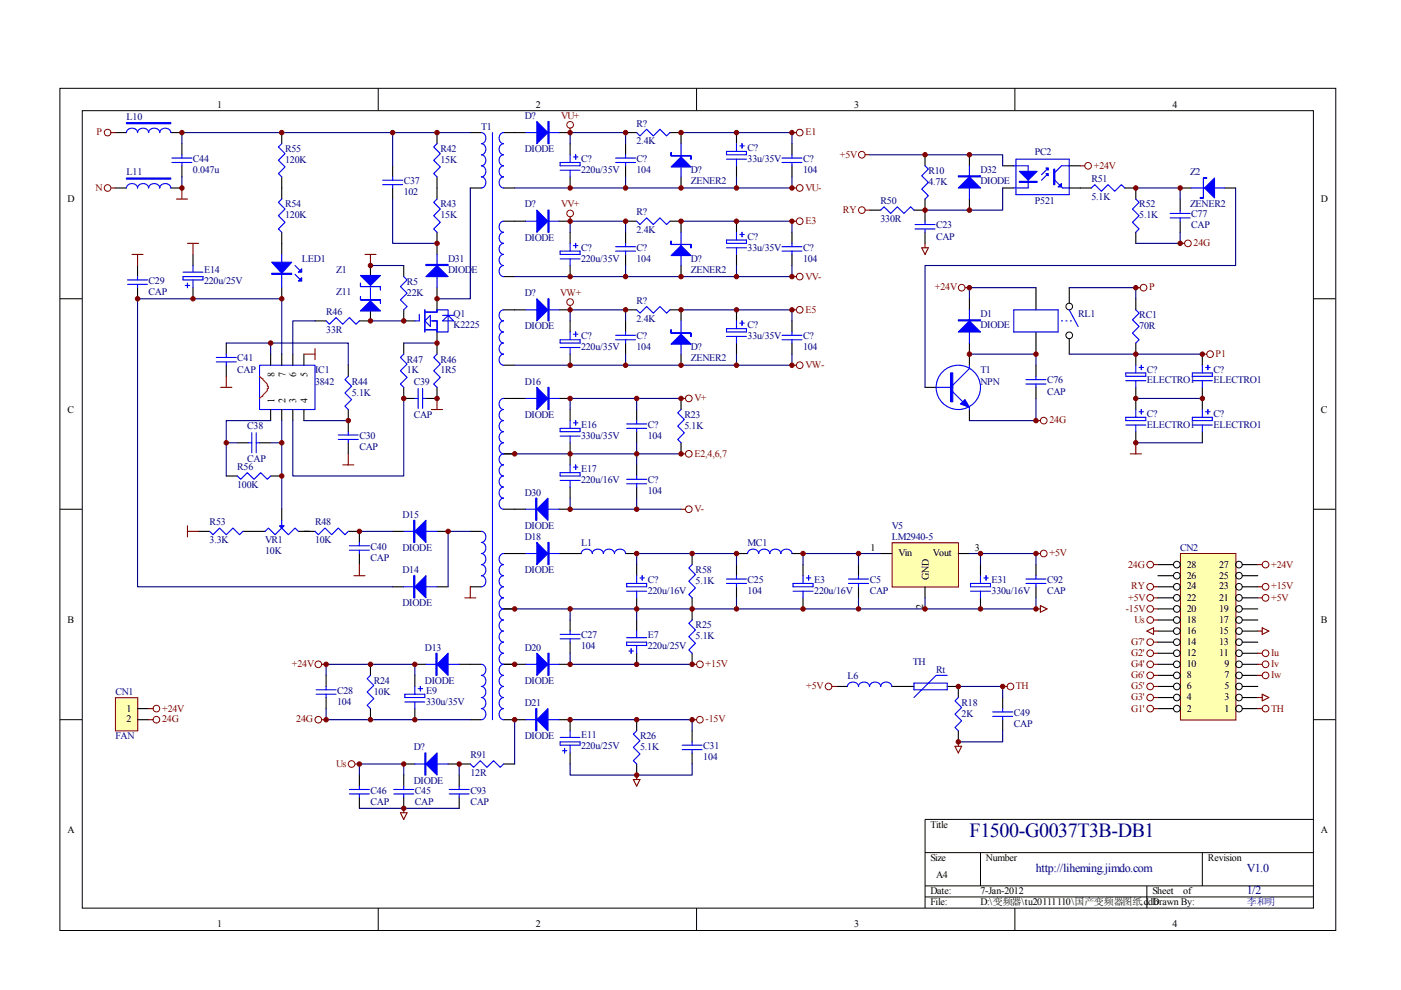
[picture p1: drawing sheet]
<svg xmlns="http://www.w3.org/2000/svg" width="297mm" height="210mm" viewBox="0 0 297 210" stroke-linecap="round" stroke-linejoin="round" font-family="sans-serif">
<g fill="none" stroke="#000" stroke-width=".21">
<path d="M12.7 18.7h270.5v178.6h-270.5zM80.2 18.7v4.7M147.7 18.7v4.7M215.2 18.7v4.7M17.4 23.5h261.1v169h-261.1zM12.7 63.3h4.7M278.4 63.3h4.7M12.7 108h4.7M278.4 108h4.7M12.7 152.6h4.7M278.4 152.6h4.7M278.4 173.7h-82.3v18.8"/>
<path d="M80.2 192.5v4.7M147.7 192.5v4.7M196.1 180.8h82.3M196.1 187.8h82.3M196.1 190.2h82.3M207.9 180.8v7M215.2 192.5v4.7M243.2 187.8v4.7M254.9 180.8v7"/>
</g>
<g fill="none" stroke="#000" stroke-width=".23">
<path d="M24.5 28.1h2.3M24.5 39.9h2.3M36.2 28.1h2.4M36.2 39.9h2.4M38.6 30.5v2.3M38.6 35.2v2.3M59.7 28.1v2.4M59.7 37.5v4.7M83.2 35.2v2.3M83.2 39.9v2.3M92.7 28.1v2.4M92.7 37.5v4.7"/>
<path d="M99.7 28.1h2.4M99.7 39.9h2.4M106.8 28.1h4.7M106.8 39.9h2.3M118.5 28.1h2.4M120.9 30.5v2.3M120.9 37.5v2.4M132.6 28.1h2.4M132.6 30.5v2.3M132.6 35.2v2.3M142 28.1h2.4v2.4M144.4 37.5v2.4"/>
<path d="M156.2 28.1v2.4M156.2 35.2v2.3M167.9 30.5v2.3M167.9 35.2v2.3M29.2 56.3v2.3M40.9 53.9v2.4M59.7 49.3v4.6M78.5 56.3v2.3M85.6 56.3v2.3M92.7 49.3v4.6M106.8 58.6h2.3M106.8 46.9h4.7"/>
<path d="M118.5 46.9h2.4M120.9 49.3v2.3M120.9 56.3v2.3M132.6 49.3v2.3M132.6 53.9v2.4M132.6 46.9h2.4M142 46.9h2.4v2.4M144.4 56.3v2.3M156.2 46.9v2.4M156.2 53.9v2.4M167.9 49.3v2.3M167.9 53.9v2.4"/>
<path d="M29.2 61v2.3M40.9 61v2.3M48 72.7v2.4M48 77.4v2.4M57.4 75.1v2.3M59.7 61v2.3M59.7 75.1v2.3M62.1 75.1v2.3M64.4 75.1v2.3M66.8 68h2.3M73.8 77.4v2.4M78.5 65.7v2.3h-2.3"/>
<path d="M85.6 65.7v2.3h2.4M85.6 72.7v2.4M92.7 61v4.7M92.7 70.4v4.7M106.8 77.4h2.3M106.8 65.7h4.7M118.5 65.7h2.4M120.9 68v2.4M120.9 75.1v2.3M132.6 68v2.4M132.6 72.7v2.4M132.6 65.7h2.4"/>
<path d="M142 65.7h2.4v2.3M144.4 75.1v2.3M156.2 65.7v2.3M156.2 72.7v2.4M167.9 68v2.4M167.9 72.7v2.4M50.3 93.9h2.4M55 93.9h2.4M57.4 86.8v2.4M59.7 86.8v2.4M62.1 86.8v2.4M64.4 86.8v2.4"/>
<path d="M73.8 86.8v4.7M73.8 93.9v2.3M85.6 82.1v2.4h2.4M92.7 82.1v2.4h-2.4M106.8 96.2h2.3M106.8 84.5h4.7M118.5 84.5h2.4M120.9 86.8v2.4M120.9 93.9v4.7M135 86.8v2.4M135 91.5v2.4M135 98.6v2.3"/>
<path d="M144.4 84.5v2.3M144.4 93.9v2.3M42.1 112.7h2.3M48 100.9h2.3M51.5 112.7h4.7M57.4 100.9h2.3M59.7 108v2.3M63.3 112.7h3.5M73.8 112.7h2.4v2.3M76.2 117.4v2.3M83.2 112.7h2.4M92.7 112.7h2.3"/>
<path d="M99.7 112.7h2.4M106.8 108h4.7M106.8 117.4h4.7M118.5 108h2.4M118.5 117.4h4.7M120.9 103.3v2.3M132.6 117.4h2.4M135 103.3v2.3M135 119.7v2.4M146.7 117.4v2.3M156.2 117.4h2.3M156.2 119.7v2.4"/>
<path d="M167.9 117.4h2.4M170.3 119.7v2.4M182 119.7v2.4M207.9 119.7v2.4M219.6 119.7v2.4M83.2 124.4h2.4M92.7 124.4h2.3M99.7 124.4h2.4M106.8 129.1h2.3M120.9 131.5v2.3M120.9 136.2v2.3M135 126.8v2.3"/>
<path d="M135 131.5v2.3M135 138.5v2.4M146.7 126.8v4.7M146.7 138.5v2.4M156.2 124.4v2.4M170.3 126.8v2.3M182 124.4v2.4M207.9 126.8v2.3M219.6 124.4v2.4M88 140.9h2.3M88 143.2v2.3M88 150.2v2.4"/>
<path d="M97.4 140.9h4.7M99.7 152.6h2.4M106.8 152.6h4.7M106.8 140.9h4.7M118.5 152.6h2.4M118.5 140.9h2.4M85.6 162h2.4M95 162h2.4"/>
</g>
<g fill="none" stroke="#00f" stroke-width=".23">
<path d="M26.8 28.1a1.21 1.21 0 0 1 1.2-.9 1.21 1.21 0 0 1 1.2 .9 1.2 1.2 0 0 1 1.1-.9 1.2 1.2 0 0 1 1.2 .9 1.21 1.21 0 0 1 1.2-.9 1.21 1.21 0 0 1 1.2 .9 1.2 1.2 0 0 1 1.1-.9 1.2 1.2 0 0 1 1.2 .9M26.8 39.9a1.21 1.21 0 0 1 1.2-1 1.21 1.21 0 0 1 1.2 1 1.2 1.2 0 0 1 1.1-1 1.2 1.2 0 0 1 1.2 1 1.21 1.21 0 0 1 1.2-1 1.21 1.21 0 0 1 1.2 1 1.2 1.2 0 0 1 1.1-1 1.2 1.2 0 0 1 1.2 1M36.4 33.5h4.3M36.4 34.5h4.3M38.6 32.8v.7M38.6 34.5v.7M59.7 30.5l-.7 .7 1.4 1.4-1.4 1.4 1.4 1.4-1.4 1.4 .7 .7M81.1 38.2h4.3M81.1 39.2h4.3M83.2 37.5v.7M83.2 39.2v.7M92.7 30.5l-.8 .7 1.5 1.4-1.5 1.4 1.5 1.4-1.5 1.4 .8 .7"/>
<path d="M102.1 28.1a1.2 1.2 0 0 1 .9 1.2 1.2 1.2 0 0 1-.9 1.2 1.2 1.2 0 0 1 .9 1.1 1.2 1.2 0 0 1-.9 1.2 1.2 1.2 0 0 1 .9 1.2 1.2 1.2 0 0 1-.9 1.2 1.2 1.2 0 0 1 .9 1.1 1.2 1.2 0 0 1-.9 1.2 1.2 1.2 0 0 1 .9 1.2 1.2 1.2 0 0 1-.9 1.2M104.4 28.1v124.5M106.8 28.1a1.2 1.2 0 0 0-1 1.2 1.2 1.2 0 0 0 1 1.2 1.21 1.21 0 0 0-1 1.1 1.21 1.21 0 0 0 1 1.2 1.2 1.2 0 0 0-1 1.2 1.2 1.2 0 0 0 1 1.2 1.2 1.2 0 0 0-1 1.1 1.2 1.2 0 0 0 1 1.2 1.2 1.2 0 0 0-1 1.2 1.2 1.2 0 0 0 1 1.2M111.5 28.1h7M118.8 34.5h4.2v.7h-4.2zM118.8 36.1h4.2M120.9 32.8v1.7M120.9 36.1v1.4M121.6 33.3h.9M122.1 32.8v.9M130.5 33.5h4.2M130.5 34.5h4.2"/>
<path d="M132.6 32.8v.7M132.6 34.5v.7M135 28.1l.7 .7 1.4-1.4 1.4 1.4 1.4-1.4 1.4 1.4 .7-.7M144.4 30.5v7M154 32.1h4.3v.7h-4.3zM154 33.7h4.3M156.2 30.5v1.6M156.2 33.7v1.5M156.9 30.9h.9M157.3 30.5v.9M165.8 33.5h4.2M165.8 34.5h4.2"/>
<path d="M167.9 32.8v.7M167.9 34.5v.7M27 59.3h4.3M29.2 58.6v.7M38.8 58.6h4.2v.7h-4.2zM38.8 57.7h4.2M40.9 56.3v1.4M40.9 59.3v1.7M59.7 42.2l-.7 .7 1.4 1.4-1.4 1.4 1.4 1.4-1.4 1.4 .7 .8M59.7 53.9v7.1M62.6 58.2l.9 .9M62.6 56.3l.9 .9"/>
<path d="M85.6 58.6l.7 .7-1.4 1.5 1.4 1.4-1.4 1.4 1.4 1.4-.7 .7M92.7 42.2l-.8 .7 1.5 1.4-1.5 1.4 1.5 1.4-1.5 1.4 .8 .8M92.7 53.9v7.1M106.8 46.9a1.21 1.21 0 0 0-1 1.2 1.21 1.21 0 0 0 1 1.2 1.2 1.2 0 0 0-1 1.1 1.2 1.2 0 0 0 1 1.2 1.2 1.2 0 0 0-1 1.2 1.2 1.2 0 0 0 1 1.1 1.2 1.2 0 0 0-1 1.2 1.2 1.2 0 0 0 1 1.2 1.2 1.2 0 0 0-1 1.2 1.2 1.2 0 0 0 1 1.1M111.5 46.9h7M118.8 53.2h4.2v.7h-4.2zM118.8 54.9h4.2M120.9 51.6v1.6M120.9 54.9v1.4M121.6 52.1h.9M122.1 51.6v.9M130.5 53.2h4.2"/>
<path d="M130.5 52.3h4.2M132.6 51.6v.7M132.6 53.2v.7M135 46.9l.7 .7 1.4-1.4 1.4 1.4 1.4-1.4 1.4 1.4 .7-.7M144.4 49.3v7M154 50.9h4.3v.7h-4.3zM154 52.5h4.3M156.2 49.3v1.6M156.2 52.5v1.4M156.9 49.7h.9M157.3 49.3v.9M165.8 53.2h4.2"/>
<path d="M165.8 52.3h4.2M167.9 51.6v.7M167.9 53.2v.7M27 60.3h4.3M29.2 60.3v.7M39.3 60.5h.9M39.7 60.1v.9M45.9 75.8h4.2M45.9 76.7h4.2M48 75.1v.7M48 76.7v.7M55 77.4h11.8v9.4h-11.8z"/>
<path d="M69.1 68l.7 .7 1.5-1.4 1.4 1.4 1.4-1.4 1.4 1.4 .7-.7M73.8 79.8l-.7 .7 1.4 1.4-1.4 1.4 1.4 1.4-1.4 1.4 .7 .7M78.5 61v2.3M85.6 75.1l-.7 .7 1.4 1.4-1.4 1.4 1.4 1.4-1.4 1.4 .7 .7M88.9 66.6v1.4h-.9M90.1 66.2h2.6v-.5h2.3v4.7h-2.3v-2.4h-1.5M90.1 65.7v4.7M90.1 69.9h2.6M90.1 68l1.1-1.1v2.3zM92.7 75.1l-.8 .7 1.5 1.4-1.5 1.4 1.5 1.4-1.5 1.4 .8 .7M93.8 68l1.2-1.1 1.2 1.1zM93.8 66.9h2.4"/>
<path d="M106.8 65.7a1.2 1.2 0 0 0-1 1.2 1.2 1.2 0 0 0 1 1.1 1.2 1.2 0 0 0-1 1.2 1.2 1.2 0 0 0 1 1.2 1.2 1.2 0 0 0-1 1.2 1.2 1.2 0 0 0 1 1.1 1.2 1.2 0 0 0-1 1.2 1.2 1.2 0 0 0 1 1.2 1.2 1.2 0 0 0-1 1.2 1.2 1.2 0 0 0 1 1.1M111.5 65.7h7M118.8 72h4.2v.7h-4.2zM118.8 73.7h4.2M120.9 70.4v1.6M120.9 73.7v1.4M121.6 70.9h.9M122.1 70.4v.9M130.5 72h4.2M130.5 71.1h4.2M132.6 70.4v.7M132.6 72v.7"/>
<path d="M135 65.7l.7 .7 1.4-1.4 1.4 1.4 1.4-1.4 1.4 1.4 .7-.7M144.4 68v7.1M154 69.7h4.3v.7h-4.3zM154 71.3h4.3M156.2 68v1.7M156.2 71.3v1.4M156.9 68.5h.9M157.3 68v1M165.8 72h4.2M165.8 71.1h4.2M167.9 70.4v.7M167.9 72v.7"/>
<path d="M52.7 93.9h.7M53.4 91.8v4.2M54.3 93.9h.7M54.3 91.8v4.2M71.7 93.2h4.3M71.7 92.2h4.3M73.8 91.5v.7M73.8 93.2v.7M88 84.5h.7M88.7 82.4v4.2M89.6 84.5h.7M89.6 82.4v4.2"/>
<path d="M106.8 84.5a1.2 1.2 0 0 0-1 1.2 1.2 1.2 0 0 0 1 1.1 1.2 1.2 0 0 0-1 1.2 1.2 1.2 0 0 0 1 1.2 1.2 1.2 0 0 0-1 1.2 1.2 1.2 0 0 0 1 1.1 1.2 1.2 0 0 0-1 1.2 1.2 1.2 0 0 0 1 1.2 1.2 1.2 0 0 0-1 1.2 1.2 1.2 0 0 0 1 1.1M106.8 96.2a1.2 1.2 0 0 0-1 1.2 1.2 1.2 0 0 0 1 1.2 1.2 1.2 0 0 0-1 1.1 1.2 1.2 0 0 0 1 1.2 1.2 1.2 0 0 0-1 1.2 1.2 1.2 0 0 0 1 1.2 1.2 1.2 0 0 0-1 1.1 1.2 1.2 0 0 0 1 1.2 1.2 1.2 0 0 0-1 1.2 1.2 1.2 0 0 0 1 1.2M111.5 84.5h7M118.8 90.8h4.2v.7h-4.2zM118.8 92.5h4.2M120.9 89.2v1.6M120.9 92.5v1.4M120.9 98.6v1.6M121.6 89.6h.9M121.6 99h.9M122.1 89.2v.9M122.1 98.6v.9"/>
<path d="M132.9 90.8h4.2M132.9 89.9h4.2M135 89.2v.7M135 90.8v.7M144.4 86.8l-.7 .7 1.4 1.4-1.4 1.5 1.4 1.4-1.4 1.4 .7 .7M44.4 112.7l.8 .7 1.4-1.4 1.4 1.4 1.4-1.4 1.4 1.4 .7-.7M50.3 100.9l.7 .7 1.4-1.4 1.5 1.4 1.4-1.4 1.4 1.4 .7-.7M56.2 112.7l.7-.7 1.4 1.4 1.4-1.4 1.4 1.4 1.5-1.4 .7 .7M59.3 111.5h.9l-.5 .5zM59.5 111.7h.5M59.7 110.3v1.7M66.8 112.7l.7 .7 1.4-1.4 1.4 1.4 1.4-1.4 1.4 1.4 .7-.7"/>
<path d="M74.1 115.7h4.2M74.1 116.7h4.2M76.2 115v.7M76.2 116.7v.7M85.6 112.7h7.1M102.1 112.7a1.2 1.2 0 0 1 .9 1.1 1.2 1.2 0 0 1-.9 1.2 1.2 1.2 0 0 1 .9 1.2 1.2 1.2 0 0 1-.9 1.2 1.2 1.2 0 0 1 .9 1.1 1.2 1.2 0 0 1-.9 1.2 1.2 1.2 0 0 1 .9 1.2 1.2 1.2 0 0 1-.9 1.2 1.2 1.2 0 0 1 .9 1.1 1.2 1.2 0 0 1-.9 1.2M106.8 117.4a1.2 1.2 0 0 0-1 1.1 1.2 1.2 0 0 0 1 1.2 1.2 1.2 0 0 0-1 1.2 1.2 1.2 0 0 0 1 1.2 1.2 1.2 0 0 0-1 1.1 1.2 1.2 0 0 0 1 1.2 1.2 1.2 0 0 0-1 1.2 1.2 1.2 0 0 0 1 1.2M111.5 108h7M111.5 117.4h7M118.8 100.2h4.2v.7h-4.2zM118.8 101.9h4.2M120.9 101.9v1.4"/>
<path d="M123.2 117.4a1.21 1.21 0 0 1 1.2-1 1.21 1.21 0 0 1 1.2 1 1.21 1.21 0 0 1 1.2-1 1.21 1.21 0 0 1 1.1 1 1.2 1.2 0 0 1 1.2-1 1.2 1.2 0 0 1 1.2 1 1.21 1.21 0 0 1 1.2-1 1.21 1.21 0 0 1 1.1 1M132.9 101.6h4.2M132.9 102.6h4.2M135 100.9v.7M135 102.6v.7M146.7 119.7l-.7 .7 1.4 1.4-1.4 1.4 1.4 1.4-1.4 1.5 .7 .7M158.5 117.4a1.21 1.21 0 0 1 1.2-1 1.21 1.21 0 0 1 1.2 1 1.21 1.21 0 0 1 1.1-1 1.21 1.21 0 0 1 1.2 1 1.2 1.2 0 0 1 1.2-1 1.2 1.2 0 0 1 1.2 1 1.21 1.21 0 0 1 1.1-1 1.21 1.21 0 0 1 1.2 1M85.6 124.4h7.1M106.8 126.8a1.2 1.2 0 0 0-1 1.1 1.2 1.2 0 0 0 1 1.2 1.2 1.2 0 0 0-1 1.2 1.2 1.2 0 0 0 1 1.2 1.2 1.2 0 0 0-1 1.1 1.2 1.2 0 0 0 1 1.2 1.2 1.2 0 0 0-1 1.2 1.2 1.2 0 0 0 1 1.2 1.2 1.2 0 0 0-1 1.1 1.2 1.2 0 0 0 1 1.2 1.21 1.21 0 0 0-1 1.2 1.21 1.21 0 0 0 1 1.2 1.2 1.2 0 0 0-1 1.1 1.2 1.2 0 0 0 1 1.2 1.2 1.2 0 0 0-1 1.2 1.2 1.2 0 0 0 1 1.1 1.2 1.2 0 0 0-1 1.2 1.2 1.2 0 0 0 1 1.2 1.2 1.2 0 0 0-1 1.2 1.2 1.2 0 0 0 1 1.1 1.2 1.2 0 0 0-1 1.2 1.2 1.2 0 0 0 1 1.2M118.8 134.5h4.2M118.8 135.4h4.2M120.9 133.8v.7"/>
<path d="M120.9 135.4v.8M132.9 123.7h4.2v.7h-4.2zM132.9 136.2h4.2v.7h-4.2zM132.9 125.3h4.2M132.9 135.2h4.2M133.3 138h1M133.8 137.6v.9M135 122.1v1.6M135 125.3v1.5M135 133.8v1.4M135 136.9v1.6M135.7 122.5h.9"/>
<path d="M136.2 122.1v.9M146.7 131.5l-.7 .7 1.4 1.4-1.4 1.4 1.4 1.4-1.4 1.4 .7 .7M154 123.7h4.3M154 122.8h4.3M156.2 122.1v.7M156.2 123.7v.7M168.1 123.7h4.3v.7h-4.3zM168.1 125.3h4.3M170.3 122.1v1.6M170.3 125.3v1.5M171 122.5h.9M171.4 122.1v.9"/>
<path d="M179.9 123.7h4.2M179.9 122.8h4.2M182 122.1v.7M182 123.7v.7M205.8 123.7h4.2v.7h-4.2zM205.8 125.3h4.2M207.9 122.1v1.6M207.9 125.3v1.5M208.6 122.5h.9M209.1 122.1v.9M217.5 123.7h4.3M217.5 122.8h4.3"/>
<path d="M219.6 122.1v.7M219.6 123.7v.7M85.8 147.2h4.3v.7h-4.3zM85.8 148.8h4.3M88 145.5v1.7M88 148.8v1.4M88.7 146h.9M89.1 145.5v1M90.3 140.9h7.1M102.1 140.9a1.2 1.2 0 0 1 .9 1.1 1.2 1.2 0 0 1-.9 1.2 1.2 1.2 0 0 1 .9 1.2 1.2 1.2 0 0 1-.9 1.1 1.2 1.2 0 0 1 .9 1.2 1.2 1.2 0 0 1-.9 1.2 1.2 1.2 0 0 1 .9 1.2 1.2 1.2 0 0 1-.9 1.1 1.2 1.2 0 0 1 .9 1.2 1.2 1.2 0 0 1-.9 1.2M111.5 140.9h7M111.5 152.6h7"/>
<path d="M88 162h7"/>
</g>
<g fill="#00f" stroke="#00f" stroke-width=".23">
<path d="M90.3 58.6l2.4-2.3 2.3 2.3z"/>
<path d="M76.4 65.9l2.1-2.1 2.2 2.1z"/>
<path d="M76.4 58.4h4.3l-2.2 2.1z"/>
<path d="M57.6 55.6h4.2l-2.1 2.3z"/>
<path d="M64 58.9v.7h-.7z"/>
<path d="M63.3 57.7l.7-.7v.7z"/>
<path d="M88 112.7l2.3-2.4v4.7z"/>
<path d="M88 124.4l2.3-2.3v4.7z"/>
<path d="M113.8 25.8l2.4 2.3-2.4 2.4z"/>
<path d="M144.4 33.3l2.1 2.1h-4.2z"/>
<path d="M113.8 44.6l2.4 2.3-2.4 2.4z"/>
<path d="M142.3 54.2l2.1-2.1 2.1 2.1z"/>
<path d="M113.8 63.3l2.4 2.4-2.4 2.3z"/>
<path d="M142.3 73l2.1-2.1 2.1 2.1z"/>
<path d="M113.8 82.1l2.4 2.4-2.4 2.3z"/>
<path d="M113.8 108l2.4-2.4v4.7z"/>
<path d="M92.7 140.9l2.3-2.4v4.7z"/>
<path d="M113.8 115l2.4 2.4-2.4 2.3z"/>
<path d="M113.8 138.5l2.4 2.4-2.4 2.3z"/>
<path d="M113.8 152.6l2.4-2.4v4.7z"/>
<path d="M90.3 162l2.4-2.4v4.7z"/>
<path d="M26.8 26h9.4v.2h-9.4z" fill-rule="evenodd"/>
<path d="M26.8 37.7h9.4v.3h-9.4z" fill-rule="evenodd"/>
<path d="M90.3 56.1h4.7v.2h-4.7z" fill-rule="evenodd"/>
<path d="M76.4 62.9v.7h4.3v.7v-.7h-4.3z" fill-rule="evenodd"/>
<path d="M76.4 60.1v.7h4.3v.7v-.7h-4.3z" fill-rule="evenodd"/>
<path d="M57.6 57.9h4.2v.3h-4.2z" fill-rule="evenodd"/>
<path d="M87.7 110.3h.3v4.7h-.3z" fill-rule="evenodd"/>
<path d="M87.7 122.1h.3v4.7h-.3z" fill-rule="evenodd"/>
<path d="M116.2 25.8h.2v4.7h-.2z" fill-rule="evenodd"/>
<path d="M142.3 32.3v.7h4.2v.7v-.7h-4.2z" fill-rule="evenodd"/>
<path d="M116.2 44.6h.2v4.7h-.2z" fill-rule="evenodd"/>
<path d="M142.3 51.1v.7h4.2v.7v-.7h-4.2z" fill-rule="evenodd"/>
<path d="M116.2 63.3h.2v4.7h-.2z" fill-rule="evenodd"/>
<path d="M142.3 69.9v.7h4.2v.7v-.7h-4.2z" fill-rule="evenodd"/>
<path d="M116.2 82.1h.2v4.7h-.2z" fill-rule="evenodd"/>
<path d="M113.6 105.6h.2v4.7h-.2z" fill-rule="evenodd"/>
<path d="M92.4 138.5h.3v4.7h-.3z" fill-rule="evenodd"/>
<path d="M116.2 115h.2v4.7h-.2z" fill-rule="evenodd"/>
<path d="M116.2 138.5h.2v4.7h-.2z" fill-rule="evenodd"/>
<path d="M113.6 150.2h.2v4.7h-.2z" fill-rule="evenodd"/>
<path d="M90.1 159.6h.2v4.7h-.2z" fill-rule="evenodd"/>
</g>
<g fill="none" stroke="#800000" stroke-width=".21">
<circle cx="22.8" cy="39.9" r=".7"/>
<circle cx="22.8" cy="28.1" r=".7"/>
<circle cx="120.9" cy="26.5" r=".71"/>
<circle cx="169.6" cy="39.9" r=".71"/>
<circle cx="169.6" cy="28.1" r=".71"/>
<circle cx="120.9" cy="45.3" r=".71"/>
<circle cx="169.6" cy="46.9" r=".71"/>
<circle cx="169.6" cy="58.6" r=".71"/>
<circle cx="120.9" cy="64" r=".71"/>
<circle cx="169.6" cy="65.7" r=".71"/>
<circle cx="169.6" cy="77.4" r=".71"/>
<circle cx="146" cy="96.2" r=".71"/>
<circle cx="146" cy="84.5" r=".71"/>
<circle cx="146" cy="108" r=".71"/>
</g>
<g fill="none" stroke="#800000" stroke-width=".23">
<path d="M23.5 28.1h1M23.5 39.9h1M38.6 39.9v2.3M120.9 27.2v.9M167.9 28.1h.9M167.9 39.9h.9M28 53.9h2.3M29.2 53.9v2.4M37.4 42.2h2.3M39.7 51.6h2.4M40.9 51.6v2.3M77.4 53.9h2.3"/>
<path d="M78.5 53.9v2.4M120.9 46v.9M167.9 46.9h.9M167.9 58.6h.9M48 79.8v2.3M64.4 75.1h2.4M66.8 73.9v2.4M120.9 64.8v.9M167.9 65.7h.9M167.9 77.4h.9M46.8 82.1h2.3M72.7 98.6h2.3"/>
<path d="M73.8 96.2v2.4M91.5 86.8h2.3M92.7 84.5v2.3M144.4 84.5h.9M144.4 96.2h.9M39.7 111.5v2.3M39.7 112.7h2.4M76.2 119.7v2.4M144.4 108h.9M75 122.1h2.4M98.5 126.8h2.4M99.7 124.4v2.4"/>
</g>
<path d="M55 79.8l.5 .5h.2v.2l.5 .5a.74 .74 0 0 1 .5 .9h.2v.5h-.2a.74 .74 0 0 1-.5 .9l-.5 .5v.2h-.2l-.5 .5" fill="none" stroke="#f00" stroke-width=".23"/>
<g fill="none" stroke="#000080" stroke-width=".23">
<path d="M38.6 37.5v2.4M83.2 28.1v7.1M99.7 39.9v23.4h-7M99.7 28.1h-61.1v2.4M120.9 30.5v-2.4h11.7v2.4M132.6 37.5v2.4M144.4 28.1h23.5v2.4M156.2 37.5v2.4M167.9 37.5v2.4h-58.8M78.5 56.3h7.1M83.2 42.2v9.4h9.5M120.9 49.3v-2.4h11.7v2.4"/>
<path d="M132.6 56.3v2.3M144.4 46.9h23.5v2.4M156.2 56.3v2.3M167.9 56.3v2.3h-58.8M48 72.7h9.4M57.4 75.1v-2.4h16.4v4.7M59.7 75.1v-11.8h-30.5v61.1h54M66.8 68h-4.7v7.1M78.5 68h7.1M85.6 72.7h7.1M120.9 68v-2.3h11.7v2.3M132.6 75.1v2.3"/>
<path d="M144.4 65.7h23.5v2.3M156.2 75.1v2.3M167.9 75.1v2.3h-58.8M48 93.9h2.3M57.4 89.2h-9.4v11.7M57.4 93.9h2.3M59.7 89.2v18.8M64.4 89.2h9.4M85.6 84.5v16.4h-23.5v-11.7M109.1 96.2h35.3M135 84.5v2.3M135 93.9v4.7"/>
<path d="M144.4 84.5h-23.5v2.3M76.2 112.7h7M99.7 112.7h-4.7v11.7M120.9 105.6v2.4h23.5M135 105.6v2.4"/>
</g>
<g fill="#800000" stroke="#800000" stroke-width=".21">
<circle cx="92.7" cy="51.6" r=".47"/>
<circle cx="92.7" cy="63.3" r=".47"/>
<circle cx="92.7" cy="28.1" r=".47"/>
<circle cx="38.6" cy="28.1" r=".47"/>
<circle cx="83.2" cy="28.1" r=".47"/>
<circle cx="92.7" cy="84.5" r=".47"/>
<circle cx="38.6" cy="39.9" r=".47"/>
<circle cx="85.6" cy="68" r=".47"/>
<circle cx="78.5" cy="68" r=".47"/>
<circle cx="78.5" cy="56.3" r=".47"/>
<circle cx="73.8" cy="89.2" r=".47"/>
<circle cx="85.6" cy="84.5" r=".47"/>
<circle cx="92.7" cy="72.7" r=".47"/>
<circle cx="48" cy="93.9" r=".47"/>
<circle cx="59.7" cy="93.9" r=".47"/>
<circle cx="59.7" cy="28.1" r=".47"/>
<circle cx="59.7" cy="63.3" r=".47"/>
<circle cx="29.2" cy="63.3" r=".47"/>
<circle cx="40.9" cy="63.3" r=".47"/>
<circle cx="95" cy="112.7" r=".47"/>
<circle cx="76.2" cy="112.7" r=".47"/>
<circle cx="59.7" cy="100.9" r=".47"/>
<circle cx="57.4" cy="72.7" r=".47"/>
<circle cx="120.9" cy="28.1" r=".47"/>
<circle cx="132.6" cy="28.1" r=".47"/>
<circle cx="167.9" cy="39.9" r=".47"/>
<circle cx="120.9" cy="39.9" r=".47"/>
<circle cx="144.4" cy="39.9" r=".47"/>
<circle cx="167.9" cy="28.1" r=".47"/>
<circle cx="144.4" cy="28.1" r=".47"/>
<circle cx="156.1" cy="28.1" r=".47"/>
<circle cx="156.1" cy="39.9" r=".47"/>
<circle cx="132.6" cy="39.9" r=".47"/>
<circle cx="120.9" cy="58.6" r=".47"/>
<circle cx="156.1" cy="46.9" r=".47"/>
<circle cx="144.4" cy="46.9" r=".47"/>
<circle cx="132.6" cy="46.9" r=".47"/>
<circle cx="144.4" cy="58.6" r=".47"/>
<circle cx="156.1" cy="58.6" r=".47"/>
<circle cx="132.6" cy="58.6" r=".47"/>
<circle cx="120.9" cy="77.4" r=".47"/>
<circle cx="156.1" cy="65.7" r=".47"/>
<circle cx="144.4" cy="65.7" r=".47"/>
<circle cx="132.6" cy="65.7" r=".47"/>
<circle cx="144.4" cy="77.4" r=".47"/>
<circle cx="156.1" cy="77.4" r=".47"/>
<circle cx="132.6" cy="77.4" r=".47"/>
<circle cx="109.1" cy="96.2" r=".47"/>
<circle cx="120.9" cy="96.2" r=".47"/>
<circle cx="144.4" cy="84.5" r=".47"/>
<circle cx="120.9" cy="84.5" r=".47"/>
<circle cx="120.9" cy="108" r=".47"/>
<circle cx="135" cy="108" r=".47"/>
<circle cx="135" cy="84.5" r=".47"/>
<circle cx="135" cy="96.2" r=".47"/>
<circle cx="109.1" cy="140.8" r=".47"/>
</g>
<path d="M189.2 115.2h14v9.3h-14z" fill="#ffffb0"/>
<g fill="none" stroke="#800000" stroke-width=".21">
<path d="M189.1 115.1h14.1v9.4h-14.1z"/>
<circle cx="221.3" cy="117.4" r=".71"/>
<circle cx="67.5" cy="140.8" r=".71"/>
<circle cx="67.5" cy="152.6" r=".71"/>
<circle cx="148.4" cy="140.8" r=".71"/>
<circle cx="148.4" cy="152.6" r=".7"/>
<circle cx="74.5" cy="162" r=".71"/>
</g>
<g fill="none" stroke="#000" stroke-width=".23">
<path d="M186.7 117.4h2.4M203.2 117.4h2.3M196.1 124.4v2.4M69.1 143.2v2.3M69.1 147.9v2.3M78.5 140.9v2.3M78.5 150.2v2.4M120.9 152.6v2.3M120.9 159.6v2.4M135 152.6v2.3M146.7 154.9v2.4M146.7 159.6v2.4"/>
<path d="M76.2 164.3v2.4M76.2 169v2.4M85.6 164.3v2.4M85.6 169v2.4M97.4 162h2.3M97.4 164.3v2.4M97.4 169v2.4M106.8 162h2.3M135 162v2.3"/>
</g>
<path d="M219.6 117.4h1M219.6 129.1h1M220.6 128.4l1.4 .7-1.4 .7zM68.2 140.9h.9M68.2 152.6h.9M146.7 140.9h1M146.7 152.6h1M75.3 162h.9M84.9 172.3h1.4l-.7 1.4zM85.6 171.4v.9M134.3 165.3h1.4l-.7 1.4zM135 164.3v1" fill="none" stroke="#800000" stroke-width=".23"/>
<g fill="none" stroke="#000080" stroke-width=".23">
<path d="M135 119.7v-2.3h21.2v2.3M182 117.4v2.3M186.7 117.4h-16.4v2.3M205.5 117.4h14.1v2.3M207.9 117.4v2.3M120.9 138.5v2.4h25.8M120.9 129.1v2.4M135 129.1v2.4M156.2 126.8v2.3M182 126.8v2.3M196.1 126.8v2.3M219.6 126.8v2.3h-110.5"/>
<path d="M69.1 150.2v2.4h30.6M69.1 143.2v-2.3h18.9v2.3M109.1 152.6v9.4M120.9 152.6h25.8v2.3M76.2 164.3v-2.3h9.4v2.3M76.2 171.4h21.2M97.4 162v2.3M120.9 162v2.3h25.8v-2.3"/>
</g>
<g fill="#800000" stroke="#800000" stroke-width=".21">
<circle cx="219.6" cy="117.4" r=".47"/>
<circle cx="207.9" cy="117.4" r=".47"/>
<circle cx="219.6" cy="129.1" r=".47"/>
<circle cx="109.1" cy="129.1" r=".47"/>
<circle cx="170.3" cy="129.1" r=".47"/>
<circle cx="207.9" cy="129.1" r=".47"/>
<circle cx="146.7" cy="129.1" r=".47"/>
<circle cx="135" cy="117.4" r=".47"/>
<circle cx="156.1" cy="117.4" r=".47"/>
<circle cx="146.7" cy="117.4" r=".47"/>
<circle cx="156.1" cy="129.1" r=".47"/>
<circle cx="170.3" cy="117.4" r=".47"/>
<circle cx="182" cy="117.4" r=".47"/>
<circle cx="182" cy="129.1" r=".47"/>
<circle cx="196.1" cy="129.1" r=".47"/>
<circle cx="120.9" cy="140.8" r=".47"/>
<circle cx="135" cy="140.8" r=".47"/>
<circle cx="120.9" cy="129.1" r=".47"/>
<circle cx="135" cy="129.1" r=".47"/>
<circle cx="135" cy="164.3" r=".47"/>
<circle cx="146.7" cy="152.6" r=".47"/>
<circle cx="120.9" cy="152.6" r=".47"/>
<circle cx="135" cy="152.6" r=".47"/>
<circle cx="109.1" cy="152.6" r=".47"/>
<circle cx="97.4" cy="162" r=".47"/>
<circle cx="76.2" cy="162" r=".47"/>
<circle cx="85.6" cy="162" r=".47"/>
<circle cx="69.1" cy="152.6" r=".47"/>
<circle cx="88" cy="152.6" r=".47"/>
<circle cx="78.5" cy="152.6" r=".47"/>
<circle cx="69.1" cy="140.8" r=".47"/>
<circle cx="88" cy="140.8" r=".47"/>
<circle cx="78.5" cy="140.8" r=".47"/>
<circle cx="85.6" cy="171.4" r=".47"/>
<circle cx="146.7" cy="140.8" r=".47"/>
<circle cx="120.9" cy="46.9" r=".47"/>
<circle cx="167.9" cy="58.6" r=".47"/>
<circle cx="167.9" cy="77.4" r=".47"/>
<circle cx="120.9" cy="65.7" r=".47"/>
<circle cx="167.9" cy="65.7" r=".47"/>
<circle cx="167.9" cy="46.9" r=".47"/>
</g>
<g fill="none" stroke="#00f" stroke-width=".23">
<path d="M67 146.3h4.3M67 147.2h4.3M69.1 145.5v.8M69.1 147.2v.7M78.5 143.2l-.7 .7 1.5 1.4-1.5 1.4 1.5 1.4-1.5 1.4 .7 .7M118.8 157.3h4.2v.7h-4.2zM118.8 156.4h4.2M119.2 159.2h1M119.7 158.7v.9M120.9 154.9v1.5M120.9 158v1.6M135 154.9l-.7 .7 1.4 1.5-1.4 1.4 1.4 1.4-1.4 1.4 .7 .7"/>
<path d="M144.6 158h4.3M144.6 158.9h4.3M146.7 157.3v.7M146.7 158.9v.7M74.1 167.4h4.2M74.1 168.3h4.2M76.2 166.7v.7M76.2 168.3v.7M83.5 167.4h4.2M83.5 168.3h4.2M85.6 166.7v.7M85.6 168.3v.7"/>
<path d="M95.2 167.4h4.3M95.2 168.3h4.3M97.4 166.7v.7M97.4 168.3v.7M99.7 162l.7 .7 1.4-1.4 1.4 1.4 1.4-1.4 1.5 1.4 .7-.7"/>
</g>
<path d="M24.6 148h4.6v7h-4.6z" fill="#ffffb0"/>
<g fill="none" stroke="#800000" stroke-width=".21">
<path d="M24.5 147.9h4.7v7.1h-4.7z"/>
<circle cx="182.7" cy="32.8" r=".71"/>
<circle cx="230.7" cy="35.2" r=".71"/>
<circle cx="182.7" cy="44.6" r=".71"/>
<circle cx="251.9" cy="51.6" r=".71"/>
<circle cx="203.9" cy="61" r=".7"/>
<circle cx="242.5" cy="61" r=".7"/>
<circle cx="256.6" cy="75.1" r=".71"/>
<circle cx="221.3" cy="89.2" r=".71"/>
<circle cx="33.2" cy="152.6" r=".71"/>
<circle cx="33.2" cy="150.2" r=".71"/>
</g>
<g fill="none" stroke="#000" stroke-width=".23">
<path d="M196.1 32.8v2.4M205.5 32.8v2.4M212.6 39.9h2.3M212.6 35.2h2.3M226.7 39.9h4.7M226.7 35.2h2.3M238.5 39.9h2.3v2.3M250.2 39.9h2.4M259.6 39.9h2.4M184.4 44.6h2.3M193.8 44.6h2.3M196.1 42.2v4.7"/>
<path d="M196.1 49.3v2.3M205.5 42.2v2.4M240.8 49.3v2.3M250.2 42.2v2.4M250.2 46.9v2.4M205.5 63.3v2.4M205.5 72.7v4.7M219.6 61v4.7M219.6 70.4v4.7M219.6 77.4v2.4M226.7 61v3.3M226.7 71.8v3.3"/>
<path d="M240.8 63.3v2.4M240.8 72.7v4.7M254.9 75.1v2.3M196.1 82.1h2.4M205.5 86.8v2.4M219.6 82.1v2.4M240.8 82.1v4.7M240.8 91.5v2.4M254.9 82.1v4.7M254.9 91.5v2.4M29.2 150.2h2.3M29.2 152.6h2.3"/>
</g>
<g fill="none" stroke="#800000" stroke-width=".23">
<path d="M183.4 32.8h1M229 35.2h1M183.4 44.6h1M195.4 52.5h1.4l-.7 1.4zM196.1 51.6v.9M250.2 51.6h1M204.6 61h.9M240.8 61h.9M254.9 75.1h1M219.6 89.2h1M239.6 96.2h2.4M240.8 93.9v2.3"/>
<path d="M31.5 150.2h1M31.5 152.6h1"/>
</g>
<g fill="#800000" stroke="#800000" stroke-width=".21">
<circle cx="144.4" cy="96.2" r=".47"/>
<circle cx="196.1" cy="32.8" r=".47"/>
<circle cx="205.5" cy="32.8" r=".47"/>
<circle cx="196.1" cy="44.6" r=".47"/>
<circle cx="205.5" cy="44.6" r=".47"/>
<circle cx="205.5" cy="75.1" r=".47"/>
<circle cx="219.6" cy="75.1" r=".47"/>
<circle cx="205.5" cy="61" r=".47"/>
<circle cx="219.6" cy="89.2" r=".47"/>
<circle cx="240.8" cy="61" r=".47"/>
<circle cx="240.8" cy="75.1" r=".47"/>
<circle cx="254.9" cy="75.1" r=".47"/>
<circle cx="254.9" cy="84.5" r=".47"/>
<circle cx="240.8" cy="84.5" r=".47"/>
<circle cx="240.8" cy="93.9" r=".47"/>
<circle cx="250.2" cy="39.9" r=".47"/>
<circle cx="240.8" cy="39.9" r=".47"/>
<circle cx="250.2" cy="51.6" r=".47"/>
</g>
<g fill="none" stroke="#00f" stroke-width=".23">
<path d="M196.1 35.2l.7 .7-1.4 1.4 1.4 1.4-1.4 1.4 1.4 1.4-.7 .7M205.5 35.2v7M214.9 35.2h3.1v4.7h-3.1M215.4 33.7h11.3v7.6h-11.3zM222.2 36.8l-1.4 1.4M222.2 35.6l-1.4 1.4M223.6 38.2l1.7 1.7h1.4M226.7 35.2h-1.6l-1.5 1.4M231.4 39.9l.7-.7 1.4 1.4 1.4-1.4 1.4 1.4 1.4-1.4 .8 .7M252.6 39.9h7M186.7 44.6l.7-.7 1.4 1.4 1.4-1.4 1.5 1.4 1.4-1.4 .7 .7M194 47.6h4.2"/>
<path d="M194 48.5h4.2M196.1 46.9v.7M196.1 48.5v.8M240.8 42.2l.7 .7-1.4 1.4 1.4 1.4-1.4 1.4 1.4 1.4-.7 .8M248.1 45.3h4.2M248.1 46.2h4.2M250.2 44.6v.7M250.2 46.2v.7M205.5 77.4v.7l-3.5 3.6M205.5 65.7v7M214.9 65.7h9.4v4.7h-9.4zM219.6 79.8v.7"/>
<path d="M225.1 68h.2M226 68h.2M226.7 65.7l1.9 3.5M226.9 68h.3M238.7 79.1h4.2v.7h-4.2zM240.8 65.7l.7 .7-1.4 1.4 1.4 1.4-1.4 1.4 1.4 1.4-.7 .7M240.8 77.4v1.7M241.5 77.9h1M242 77.4v1M252.8 79.1h4.2v.7h-4.2zM254.9 77.4v1.7M255.6 77.9h1"/>
<path d="M256.1 77.4v1M198.5 82.1h3.5M202 83.1l2.1 2.1M205.5 86.4v.4M217.5 80.5h4.3M217.5 81.4h4.3M219.6 81.4v.7M238.7 88.5h4.2v.7h-4.2zM238.7 80.7h4.2M238.7 90.1h4.2M240.8 80.7v1.4M240.8 86.8v1.7"/>
<path d="M240.8 90.1v1.4M241.5 87.3h1M242 86.8v1M252.8 80.7h4.2M252.8 90.1h4.2M252.8 88.5h4.2v.7h-4.2zM254.9 80.7v1.4M254.9 86.8v1.7M254.9 90.1v1.4M255.6 87.3h1M256.1 86.8v1"/>
<circle cx="203.2" cy="82.1" r="4.7"/>
</g>
<g fill="#00f" stroke="#00f" stroke-width=".23">
<path d="M216.1 36.3h3.8l-1.9 1.9z"/>
<path d="M221.8 35.6h.4v.5z"/>
<path d="M221.8 36.8h.4v.5z"/>
<path d="M224.3 39.6l.8-.7v.7z"/>
<path d="M205.5 37.5l2.4 2.4h-4.7z"/>
<path d="M203.6 85.7l1-1 .9 1.7z"/>
<path d="M255.4 39.9l2.1-2.2v4.3z"/>
<path d="M205.5 68l2.4 2.4h-4.7z"/>
<path d="M216.1 38.4h3.8v.3h-3.8z" fill-rule="evenodd"/>
<path d="M223.4 35.9h.2v3.3h-.2z" fill-rule="evenodd"/>
<path d="M203.2 37.3h4.7v.2h-4.7z" fill-rule="evenodd"/>
<path d="M201.5 79.1h.5v6.1h-.5z" fill-rule="evenodd"/>
<path d="M255.2 37.7h.7h-.7v4.3h-.8h.8z" fill-rule="evenodd"/>
<path d="M203.2 67.8h4.7v.2h-4.7z" fill-rule="evenodd"/>
</g>
<path d="M184.4 32.8h28.2v2.4M212.6 39.9v4.7h-16.5M240.8 39.9h9.4v2.3M262 39.9v16.4h-65.9v25.8M250.2 49.3v2.3h-9.4M205.5 75.1h14.1v2.3M219.6 61h-14.1v2.3M226.7 61h14.1v2.3M226.7 75.1h28.2M219.6 84.5v4.7h-14.1M240.8 93.9h14.1M240.8 84.5h14.1" fill="none" stroke="#000080" stroke-width=".23"/>
<g fill="none" stroke="#000" stroke-width=".21">
<circle cx="226.7" cy="71.1" r=".71"/>
<circle cx="226.7" cy="65" r=".71"/>
</g>
<path d="M250.4 117.4h11.6v35.3h-11.6z" fill="#ffffb0"/>
<g fill="none" stroke="#800000" stroke-width=".21">
<path d="M250.3 117.4h11.7v35.3h-11.7z"/>
<circle cx="243.9" cy="119.7" r=".71"/>
<circle cx="268.3" cy="119.7" r=".71"/>
<circle cx="243.9" cy="129.1" r=".71"/>
<circle cx="243.9" cy="126.8" r=".71"/>
<circle cx="243.9" cy="124.4" r=".71"/>
<circle cx="243.9" cy="138.5" r=".71"/>
<circle cx="243.9" cy="136.2" r=".71"/>
<circle cx="243.9" cy="131.5" r=".71"/>
<circle cx="268.3" cy="126.8" r=".71"/>
<circle cx="268.3" cy="124.4" r=".71"/>
<circle cx="268.3" cy="138.5" r=".71"/>
<circle cx="175.7" cy="145.5" r=".71"/>
<circle cx="214.2" cy="145.5" r=".71"/>
<circle cx="243.9" cy="143.2" r=".71"/>
<circle cx="243.9" cy="145.5" r=".71"/>
<circle cx="243.9" cy="140.8" r=".71"/>
<circle cx="243.9" cy="147.9" r=".71"/>
<circle cx="243.9" cy="150.2" r=".71"/>
<circle cx="268.3" cy="143.2" r=".71"/>
<circle cx="268.3" cy="140.8" r=".71"/>
<circle cx="268.3" cy="150.2" r=".71"/>
</g>
<g fill="none" stroke="#000" stroke-width=".21">
<circle cx="249.5" cy="119.7" r=".71"/>
<circle cx="262.7" cy="119.7" r=".7"/>
<circle cx="249.5" cy="129.1" r=".71"/>
<circle cx="249.5" cy="126.8" r=".71"/>
<circle cx="249.5" cy="133.8" r=".71"/>
<circle cx="249.5" cy="124.4" r=".71"/>
<circle cx="249.5" cy="138.5" r=".71"/>
<circle cx="249.5" cy="136.2" r=".71"/>
<circle cx="249.5" cy="131.5" r=".71"/>
<circle cx="249.5" cy="122.1" r=".71"/>
<circle cx="262.7" cy="129.1" r=".71"/>
<circle cx="262.7" cy="126.8" r=".71"/>
<circle cx="262.7" cy="133.8" r=".7"/>
<circle cx="262.7" cy="124.4" r=".7"/>
<circle cx="262.7" cy="138.5" r=".7"/>
<circle cx="262.7" cy="136.2" r=".7"/>
<circle cx="262.7" cy="122.1" r=".7"/>
<circle cx="262.7" cy="131.5" r=".7"/>
<circle cx="249.5" cy="143.2" r=".71"/>
<circle cx="249.5" cy="145.5" r=".71"/>
<circle cx="249.5" cy="140.8" r=".71"/>
<circle cx="249.5" cy="147.9" r=".71"/>
<circle cx="249.5" cy="150.2" r=".71"/>
<circle cx="262.7" cy="143.2" r=".71"/>
<circle cx="262.7" cy="145.5" r=".71"/>
<circle cx="262.7" cy="140.8" r=".71"/>
<circle cx="262.7" cy="147.9" r=".7"/>
<circle cx="262.7" cy="150.2" r=".7"/>
</g>
<g fill="none" stroke="#000" stroke-width=".23">
<path d="M245.5 119.7h3.3M263.4 119.7h3.3M245.5 138.5h3.3M245.5 136.2h3.3M245.5 133.8h3.3M245.5 131.5h3.3M245.5 129.1h3.3M245.5 126.8h3.3M245.5 124.4h3.3M245.5 122.1h3.3M263.4 138.5h3.3M263.4 136.2h3.3"/>
<path d="M263.4 133.8h3.3M263.4 131.5h3.3M263.4 129.1h3.3M263.4 126.8h3.3M263.4 124.4h3.3M263.4 122.1h3.3M177.3 145.5h2.4M189.1 145.5h4.7M200.8 145.5h2.4v2.4M203.2 154.9v2.4M212.6 147.9v2.3M212.6 152.6v2.3"/>
<path d="M245.5 150.2h3.3M245.5 147.9h3.3M245.5 145.5h3.3M245.5 143.2h3.3M245.5 140.9h3.3M263.4 150.2h3.3M263.4 147.9h3.3M263.4 145.5h3.3M263.4 143.2h3.3M263.4 140.9h3.3"/>
</g>
<g fill="none" stroke="#800000" stroke-width=".23">
<path d="M244.6 119.7h.9M266.7 119.7h.9M243.2 133.8l1.4-.7v1.4zM244.6 124.4h.9M244.6 126.8h.9M244.6 129.1h.9M244.6 131.5h.9M244.6 133.8h.9M244.6 138.5h.9M244.6 136.2h.9M266.7 124.4h.9M266.7 126.8h.9"/>
<path d="M266.7 133.8h.9M266.7 138.5h.9M267.6 133.1l1.4 .7-1.4 .7zM176.4 145.5h.9M202.5 158.2h1.4l-.7 1.4zM203.2 157.3v.9M212.6 145.5h.9M244.6 140.9h.9M244.6 143.2h.9M244.6 150.2h.9M244.6 147.9h.9M244.6 145.5h.9"/>
<path d="M266.7 140.9h.9M266.7 143.2h.9M266.7 150.2h.9M266.7 147.9h.9M267.6 147.2l1.4 .7-1.4 .7z"/>
</g>
<path d="M179.7 145.6a1.21 1.21 0 0 1 1.1-1 1.21 1.21 0 0 1 1.2 1 1.21 1.21 0 0 1 1.2-1 1.21 1.21 0 0 1 1.2 1 1.21 1.21 0 0 1 1.1-1 1.21 1.21 0 0 1 1.2 1 1.2 1.2 0 0 1 1.2-1 1.2 1.2 0 0 1 1.2 1M193.8 144.8h7v1.5h-7zM200.8 143.2h-2.3l-4.7 4.7M203.2 147.9l-.7 .7 1.4 1.4-1.4 1.4 1.4 1.4-1.4 1.4 .7 .7M210.5 150.9h4.2M210.5 151.9h4.2M212.6 150.2v.7M212.6 151.9v.7" fill="none" stroke="#00f" stroke-width=".23"/>
<path d="M203.2 145.5h9.4v2.4M212.6 154.9v2.4h-9.4" fill="none" stroke="#000080" stroke-width=".23"/>
<g fill="#800000" stroke="#800000" stroke-width=".21">
<circle cx="212.6" cy="145.5" r=".47"/>
<circle cx="203.2" cy="145.5" r=".47"/>
<circle cx="203.2" cy="157.3" r=".47"/>
</g>
<text font-size="4.2" fill="#000080" x="205.6" y="177.4">F1500-G0037T3B-DB1</text>
<g font-size="2.5" fill="#000080">
<text x="219.6" y="184.8">http://liheming.jimdo.com</text>
<text x="264.3" y="184.8">V1.0</text>
<text x="264.3" y="189.6">1/2</text>
</g>
<g font-size="2.1">
<text x="46.1" y="22.9">1</text>
<text x="113.6" y="22.9">2</text>
<text x="181.1" y="22.9">3</text>
<text x="248.6" y="22.9">4</text>
<text x="14.3" y="42.8">D</text>
<text x="280.1" y="42.8">D</text>
<text x="58.2" y="80" transform="rotate(-90 58.2 80)">8</text>
<text x="60.5" y="80" transform="rotate(-90 60.5 80)">7</text>
<text x="62.8" y="80" transform="rotate(-90 62.8 80)">6</text>
<text x="65.2" y="80" transform="rotate(-90 65.2 80)">5</text>
<text x="14.3" y="87.5">C</text>
<text x="58.2" y="85.4" transform="rotate(-90 58.2 85.4)">1</text>
<text x="60.5" y="85.4" transform="rotate(-90 60.5 85.4)">2</text>
<text x="62.8" y="85.4" transform="rotate(-90 62.8 85.4)">3</text>
<text x="65.2" y="85.4" transform="rotate(-90 65.2 85.4)">4</text>
<text x="280.1" y="87.5">C</text>
<text x="184.6" y="116.8">1</text>
<text x="190.5" y="118">Vin</text>
<text x="197.8" y="118">Vout</text>
<text x="206.7" y="116.8">3</text>
<text x="196.9" y="123" transform="rotate(-90 196.9 123)">GND</text>
<text x="251.6" y="125">24</text>
<text x="251.6" y="122.7">26</text>
<text x="251.6" y="120.3">28</text>
<text x="258.5" y="125">23</text>
<text x="258.5" y="122.7">25</text>
<text x="258.5" y="120.3">27</text>
<text x="195.7" y="129.1" transform="rotate(-90 195.7 129.1)">2</text>
<text x="251.6" y="129.7">20</text>
<text x="251.6" y="127.4">22</text>
<text x="258.5" y="129.7">19</text>
<text x="258.5" y="127.4">21</text>
<text x="14.3" y="132.1">B</text>
<text x="251.6" y="136.8">14</text>
<text x="251.6" y="134.4">16</text>
<text x="251.6" y="132.1">18</text>
<text x="258.5" y="136.8">13</text>
<text x="258.5" y="134.4">15</text>
<text x="258.5" y="132.1">17</text>
<text x="280.1" y="132.1">B</text>
<text x="251.6" y="143.8">8</text>
<text x="251.6" y="141.5">10</text>
<text x="251.6" y="139.1">12</text>
<text x="258.5" y="139.1">11</text>
<text x="259.6" y="143.8">7</text>
<text x="259.6" y="141.5">9</text>
<text x="251.6" y="148.5">4</text>
<text x="251.6" y="146.1">6</text>
<text x="259.6" y="148.5">3</text>
<text x="259.6" y="146.1">5</text>
<text x="26.8" y="150.9">1</text>
<text x="26.8" y="153.2">2</text>
<text x="251.6" y="150.9">2</text>
<text x="259.6" y="150.9">1</text>
<text x="14.3" y="176.7">A</text>
<text x="197.3" y="175.5">Title</text>
<text x="280.1" y="176.7">A</text>
<text x="197.3" y="182.6">Size</text>
<text x="209" y="182.6">Number</text>
<text x="256.1" y="182.6">Revision</text>
<text x="197.3" y="189.6">Date:</text>
<text x="197.3" y="192">File:</text>
<text x="198.5" y="186.1">A4</text>
<text x="207.9" y="189.6">7-Jan-2012</text>
<text x="207.9" y="192">D:\变频器\tu20111110\国产变频器图纸.ddb</text>
<text x="244.3" y="189.6">Sheet</text>
<text x="244.3" y="192">Drawn By:</text>
<text x="250.9" y="189.6">of</text>
<text x="46.1" y="196.6">1</text>
<text x="113.6" y="196.6">2</text>
<text x="181.1" y="196.6">3</text>
<text x="248.6" y="196.6">4</text>
</g>
<g font-size="2.1" fill="#800000">
<text x="20.5" y="28.7">P</text>
<text x="119" y="25.2">VU+</text>
<text x="170.8" y="28.7">E1</text>
<text x="178.1" y="33.5">+5V</text>
<text x="231.9" y="35.7">+24V</text>
<text x="20.2" y="40.5">N</text>
<text x="170.8" y="40.5">VU-</text>
<text x="119" y="44">VV+</text>
<text x="170.8" y="47.5">E3</text>
<text x="178.7" y="45.1">RY</text>
<text x="253.1" y="52.2">24G</text>
<text x="170.8" y="59.3">VV-</text>
<text x="118.8" y="62.8">VW+</text>
<text x="198.2" y="61.6">+24V</text>
<text x="243.7" y="61.6">P</text>
<text x="170.8" y="66.3">E5</text>
<text x="257.7" y="75.7">P1</text>
<text x="170.8" y="78.1">VW-</text>
<text x="147.2" y="85.1">V+</text>
<text x="222.5" y="89.8">24G</text>
<text x="147.2" y="96.9">E2,4,6,7</text>
<text x="147.2" y="108.6">V-</text>
<text x="222.5" y="118">+5V</text>
<text x="239.2" y="120.3">24G</text>
<text x="239.9" y="125">RY</text>
<text x="269.5" y="120.3">+24V</text>
<text x="269.5" y="125">+15V</text>
<text x="238.7" y="129.7">-15V</text>
<text x="239.2" y="127.4">+5V</text>
<text x="269.5" y="127.4">+5V</text>
<text x="239.9" y="136.8">G7'</text>
<text x="240.5" y="132.1">Us</text>
<text x="61.9" y="141.5">+24V</text>
<text x="149.6" y="141.5">+15V</text>
<text x="239.9" y="139.1">G2'</text>
<text x="239.9" y="141.5">G4'</text>
<text x="239.9" y="143.8">G6'</text>
<text x="269.5" y="139.1">Iu</text>
<text x="269.5" y="141.5">Iv</text>
<text x="269.5" y="143.8">Iw</text>
<text x="170.9" y="146.1">+5V</text>
<text x="215.4" y="146.1">TH</text>
<text x="239.9" y="146.1">G5'</text>
<text x="239.9" y="148.5">G3'</text>
<text x="34.4" y="150.9">+24V</text>
<text x="34.4" y="153.2">24G</text>
<text x="62.8" y="153.2">24G</text>
<text x="149.6" y="153.2">-15V</text>
<text x="239.9" y="150.9">G1'</text>
<text x="269.5" y="150.9">TH</text>
<text x="71.3" y="162.6">Us</text>
</g>
<g font-size="2.1" fill="#000080">
<text x="26.8" y="25.4">L10</text>
<text x="102" y="27.5">T1</text>
<text x="111.3" y="25.2">D?</text>
<text x="135" y="26.9">R?</text>
<text x="40.9" y="34.4">C44</text>
<text x="60.5" y="32.3">R55</text>
<text x="60.5" y="34.6">120K</text>
<text x="93.4" y="32.3">R42</text>
<text x="93.4" y="34.6">15K</text>
<text x="111.3" y="32.3">DIODE</text>
<text x="123.2" y="34.4">C?</text>
<text x="135" y="30.6">2.4K</text>
<text x="135" y="34.4">C?</text>
<text x="158.5" y="32">C?</text>
<text x="158.5" y="34.4">33u/35V</text>
<text x="170.3" y="34.4">C?</text>
<text x="219.4" y="32.9">PC2</text>
<text x="26.8" y="37.2">L11</text>
<text x="40.9" y="36.7">0.047u</text>
<text x="85.6" y="39">C37</text>
<text x="85.6" y="41.4">102</text>
<text x="123.2" y="36.7">220u/35V</text>
<text x="135" y="36.7">104</text>
<text x="146.5" y="36.7">D?</text>
<text x="146.5" y="39">ZENER2</text>
<text x="170.3" y="36.7">104</text>
<text x="196.8" y="36.9">R10</text>
<text x="196.8" y="39.3">4.7K</text>
<text x="207.9" y="36.7">D32</text>
<text x="207.9" y="39">DIODE</text>
<text x="231.4" y="38.6">R51</text>
<text x="252.3" y="37.2">Z2</text>
<text x="60.5" y="44">R54</text>
<text x="60.5" y="46.3">120K</text>
<text x="93.4" y="44">R43</text>
<text x="93.4" y="46.3">15K</text>
<text x="111.3" y="44">D?</text>
<text x="135" y="45.6">R?</text>
<text x="186.7" y="43.3">R50</text>
<text x="186.7" y="47">330R</text>
<text x="219.4" y="43.3">P521</text>
<text x="231.4" y="42.3">5.1K</text>
<text x="241.6" y="44">R52</text>
<text x="241.6" y="46.3">5.1K</text>
<text x="252.3" y="43.8">ZENER2</text>
<text x="252.6" y="46.1">C77</text>
<text x="111.3" y="51.1">DIODE</text>
<text x="123.2" y="53.2">C?</text>
<text x="135" y="49.4">2.4K</text>
<text x="135" y="53.2">C?</text>
<text x="158.5" y="50.8">C?</text>
<text x="158.5" y="53.2">33u/35V</text>
<text x="170.3" y="53.2">C?</text>
<text x="198.5" y="48.4">C23</text>
<text x="198.5" y="50.8">CAP</text>
<text x="252.6" y="48.4">CAP</text>
<text x="43.3" y="57.8">E14</text>
<text x="64" y="55.5">LED1</text>
<text x="71.3" y="57.8">Z1</text>
<text x="95" y="55.5">D31</text>
<text x="95" y="57.8">DIODE</text>
<text x="123.2" y="55.5">220u/35V</text>
<text x="135" y="55.5">104</text>
<text x="146.5" y="55.5">D?</text>
<text x="146.5" y="57.8">ZENER2</text>
<text x="170.3" y="55.5">104</text>
<text x="31.5" y="60.2">C29</text>
<text x="31.5" y="62.5">CAP</text>
<text x="43.3" y="60.2">220u/25V</text>
<text x="71.3" y="62.5">Z11</text>
<text x="86.3" y="60.5">R5</text>
<text x="86.3" y="62.8">22K</text>
<text x="111.3" y="62.8">D?</text>
<text x="135" y="64.4">R?</text>
<text x="69.2" y="66.7">R46</text>
<text x="69.2" y="70.5">33R</text>
<text x="96.2" y="67.2">Q1</text>
<text x="96.2" y="69.6">K2225</text>
<text x="111.3" y="69.8">DIODE</text>
<text x="123.2" y="71.9">C?</text>
<text x="135" y="68.2">2.4K</text>
<text x="135" y="71.9">C?</text>
<text x="158.5" y="69.6">C?</text>
<text x="158.5" y="71.9">33u/35V</text>
<text x="170.3" y="71.9">C?</text>
<text x="207.9" y="67.2">D1</text>
<text x="207.9" y="69.6">DIODE</text>
<text x="228.6" y="67.2">RL1</text>
<text x="241.6" y="67.5">RC1</text>
<text x="241.6" y="69.8">70R</text>
<text x="50.3" y="76.6">C41</text>
<text x="86.3" y="76.9">R47</text>
<text x="93.4" y="76.9">R46</text>
<text x="123.2" y="74.3">220u/35V</text>
<text x="135" y="74.3">104</text>
<text x="146.5" y="74.3">D?</text>
<text x="146.5" y="76.6">ZENER2</text>
<text x="170.3" y="74.3">104</text>
<text x="50.3" y="79">CAP</text>
<text x="66.8" y="79.2">IC1</text>
<text x="66.8" y="81.5">3842</text>
<text x="74.6" y="81.5">R44</text>
<text x="74.6" y="83.9">5.1K</text>
<text x="86.3" y="79.2">1K</text>
<text x="87.7" y="81.5">C39</text>
<text x="93.4" y="79.2">1R5</text>
<text x="111.3" y="81.5">D16</text>
<text x="207.9" y="79.2">T1</text>
<text x="207.9" y="81.5">NPN</text>
<text x="222" y="81.3">C76</text>
<text x="222" y="83.7">CAP</text>
<text x="243.2" y="79">C?</text>
<text x="243.2" y="81.3">ELECTRO1</text>
<text x="257.3" y="79">C?</text>
<text x="257.3" y="81.3">ELECTRO1</text>
<text x="87.7" y="88.6">CAP</text>
<text x="111.3" y="88.6">DIODE</text>
<text x="145.1" y="88.6">R23</text>
<text x="243.2" y="88.4">C?</text>
<text x="257.3" y="88.4">C?</text>
<text x="52.4" y="90.9">C38</text>
<text x="76.2" y="93.1">C30</text>
<text x="76.2" y="95.4">CAP</text>
<text x="123.2" y="90.7">E16</text>
<text x="123.2" y="93.1">330u/35V</text>
<text x="137.3" y="90.7">C?</text>
<text x="137.3" y="93.1">104</text>
<text x="145.1" y="90.9">5.1K</text>
<text x="243.2" y="90.7">ELECTRO1</text>
<text x="257.3" y="90.7">ELECTRO1</text>
<text x="50.3" y="99.7">R56</text>
<text x="52.4" y="98">CAP</text>
<text x="123.2" y="100.1">E17</text>
<text x="50.3" y="103.4">100K</text>
<text x="111.3" y="105.1">D30</text>
<text x="123.2" y="102.5">220u/16V</text>
<text x="137.3" y="102.5">C?</text>
<text x="137.3" y="104.8">104</text>
<text x="44.4" y="111.4">R53</text>
<text x="66.8" y="111.4">R48</text>
<text x="85.3" y="109.7">D15</text>
<text x="111.3" y="112.1">DIODE</text>
<text x="189.1" y="112.1">V5</text>
<text x="44.4" y="115.2">3.3K</text>
<text x="56.2" y="115.2">VR1</text>
<text x="56.2" y="117.5">10K</text>
<text x="66.8" y="115.2">10K</text>
<text x="78.6" y="116.6">C40</text>
<text x="78.6" y="118.9">CAP</text>
<text x="85.3" y="116.8">DIODE</text>
<text x="111.3" y="114.5">D18</text>
<text x="123.2" y="115.8">L1</text>
<text x="158.5" y="115.8">MC1</text>
<text x="189.1" y="114.5">LM2940-5</text>
<text x="250.2" y="116.8">CN2</text>
<text x="85.3" y="121.5">D14</text>
<text x="111.3" y="121.5">DIODE</text>
<text x="137.3" y="123.6">C?</text>
<text x="137.3" y="125.9">220u/16V</text>
<text x="147.5" y="121.5">R58</text>
<text x="147.5" y="123.9">5.1K</text>
<text x="158.5" y="123.6">C25</text>
<text x="158.5" y="125.9">104</text>
<text x="172.6" y="123.6">E3</text>
<text x="172.6" y="125.9">220u/16V</text>
<text x="184.4" y="123.6">C5</text>
<text x="184.4" y="125.9">CAP</text>
<text x="210.2" y="123.6">E31</text>
<text x="210.2" y="125.9">330u/16V</text>
<text x="222" y="123.6">C92</text>
<text x="222" y="125.9">CAP</text>
<text x="85.3" y="128.5">DIODE</text>
<text x="90.1" y="137.9">D13</text>
<text x="111.3" y="137.9">D20</text>
<text x="123.2" y="135.3">C27</text>
<text x="123.2" y="137.7">104</text>
<text x="137.3" y="135.3">E7</text>
<text x="137.3" y="137.7">220u/25V</text>
<text x="147.5" y="133.2">R25</text>
<text x="147.5" y="135.6">5.1K</text>
<text x="193.5" y="141">TH</text>
<text x="198.5" y="142.6">Rt</text>
<text x="24.5" y="147.3">CN1</text>
<text x="71.5" y="147.1">C28</text>
<text x="71.5" y="149.5">104</text>
<text x="79.2" y="145">R24</text>
<text x="79.2" y="147.3">10K</text>
<text x="90.1" y="145">DIODE</text>
<text x="90.3" y="147.1">E9</text>
<text x="90.3" y="149.5">330u/35V</text>
<text x="111.3" y="145">DIODE</text>
<text x="111.3" y="149.7">D21</text>
<text x="179.7" y="144">L6</text>
<text x="203.9" y="149.7">R18</text>
<text x="203.9" y="152">2K</text>
<text x="215" y="151.8">C49</text>
<text x="215" y="154.1">CAP</text>
<text x="24.5" y="156.7">FAN</text>
<text x="87.7" y="159.1">D?</text>
<text x="99.7" y="160.7">R91</text>
<text x="111.3" y="156.7">DIODE</text>
<text x="123.2" y="156.5">E11</text>
<text x="123.2" y="158.8">220u/25V</text>
<text x="135.7" y="156.7">R26</text>
<text x="135.7" y="159.1">5.1K</text>
<text x="149.1" y="158.8">C31</text>
<text x="149.1" y="161.2">104</text>
<text x="87.7" y="166.1">DIODE</text>
<text x="99.7" y="164.4">12R</text>
<text x="78.6" y="168.2">C46</text>
<text x="78.6" y="170.6">CAP</text>
<text x="88" y="168.2">C45</text>
<text x="88" y="170.6">CAP</text>
<text x="99.7" y="168.2">C93</text>
<text x="99.7" y="170.6">CAP</text>
<text x="264.3" y="192">李和明</text>
</g>
</svg>
